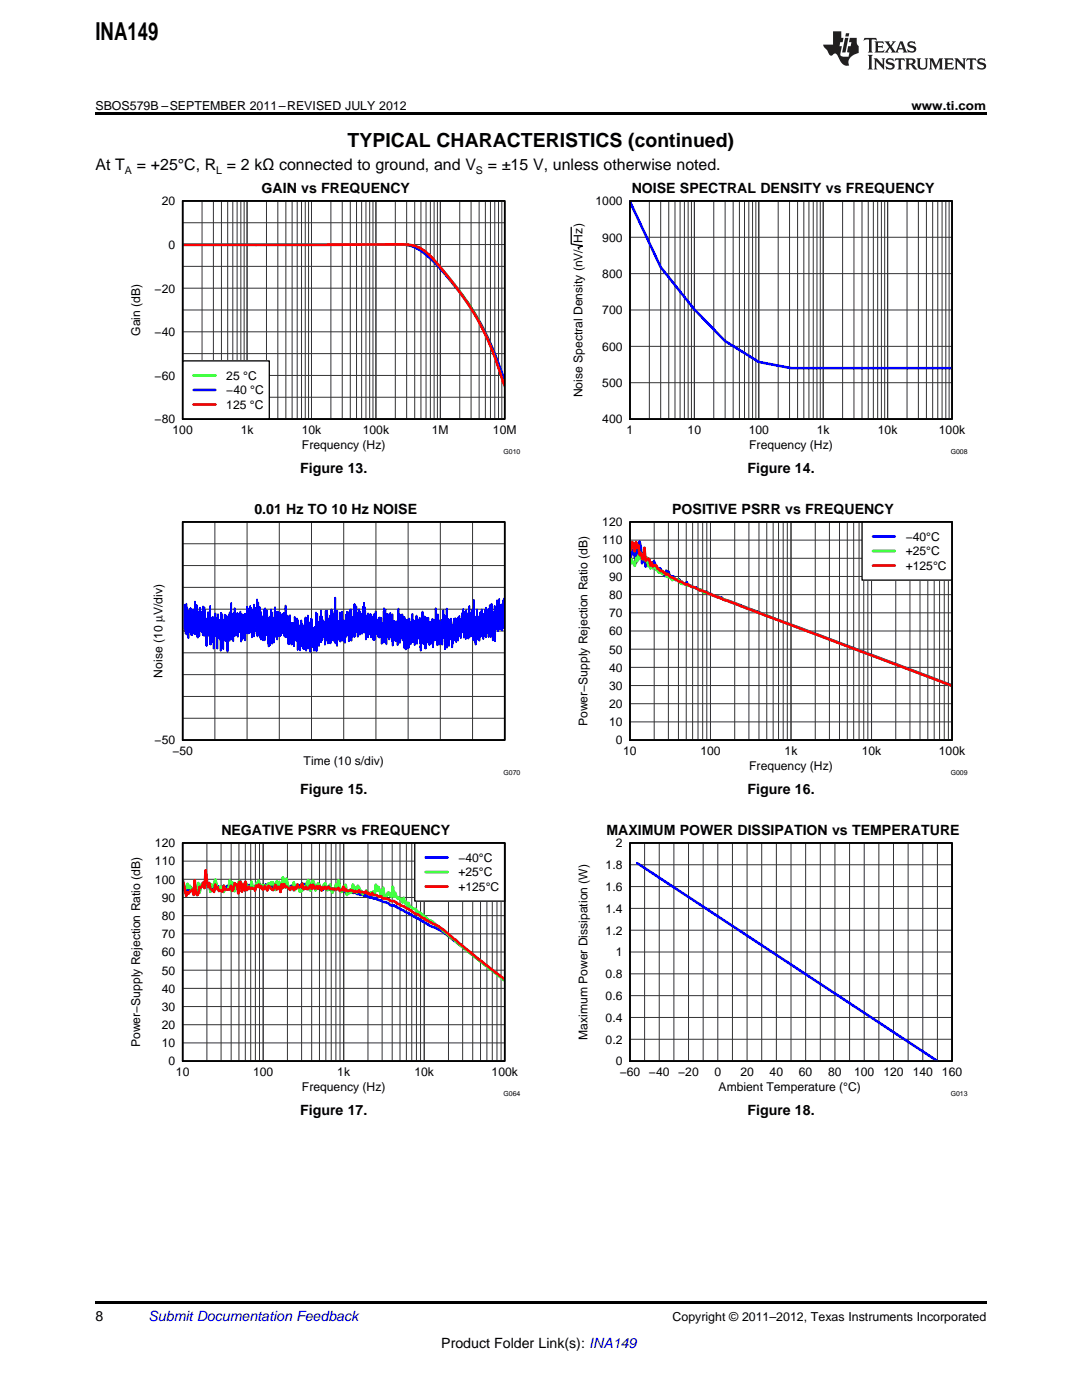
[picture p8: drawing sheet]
<svg xmlns="http://www.w3.org/2000/svg" width="216mm" height="279mm" viewBox="0 0 216 279" stroke-linecap="round" stroke-linejoin="round" font-family="sans-serif">
<path d="M36.4 168.2h64.3v43.6h-64.3z" fill="none" stroke="#000" stroke-width=".26"/>
<g fill="none" stroke="#333" stroke-width=".2">
<path d="M36.4 168.2h64.3v43.6h-64.3zM36.4 179.1h64.3M36.4 175.5h64.3M36.4 171.9h64.3M41.3 168.2v43.6M44.1 168.2v43.6M46.1 168.2v43.6M47.7 168.2v43.6M49 168.2v43.6M50 168.2v43.6M51 168.2v43.6M51.8 168.2v43.6"/>
<path d="M52.5 168.2v43.6M57.4 168.2v43.6M60.2 168.2v43.6M62.2 168.2v43.6M63.7 168.2v43.6M65 168.2v43.6M66.1 168.2v43.6M67 168.2v43.6M67.8 168.2v43.6M68.6 168.2v43.6M73.4 168.2v43.6M76.2 168.2v43.6"/>
<path d="M78.3 168.2v43.6M79.8 168.2v43.6M81.1 168.2v43.6M82.2 168.2v43.6M83.1 168.2v43.6M83.9 168.2v43.6M84.7 168.2v43.6M89.5 168.2v43.6M92.3 168.2v43.6M94.3 168.2v43.6M95.9 168.2v43.6M97.2 168.2v43.6"/>
<path d="M98.2 168.2v43.6M99.2 168.2v43.6M100 168.2v43.6M36.4 197.3h64.3M36.4 193.6h64.3M36.4 190h64.3M36.4 186.4h64.3M36.4 182.7h64.3M36.4 208.1h64.3M36.4 204.5h64.3M36.4 200.9h64.3"/>
</g>
<path d="M36.4 176.4l.5 1.3 .3 .3 .2-.4 .3 .2 .4-.7 .5 .8 .3-1.4 .2 1 .2 .4 .3-.2 .2-.9 .5 .2 .2-.4 .3 .4 .2-1.8 .5 1.8 .3-.8 .4 1.2 .5-.1 .3-.6 .2 .2 .2-.1 .3 .6 .2-.3 .5 .3 .2-.7 .3 .5 .5-.4 .4 .2 .3-.2 .2 .6 .3-.1 .2-.6 .3 .2 .2-.5 .2 .6 .5-1.1 .3 1.5 .2-.8 .2 .2 .3-.3 .2 .1 .3 .5 .2-.5 .2 .4 .3-.4 .2 .6 .3-.2h.2l.3-.6 .2 .5 .5-.4 .5 .6h.2l.5-.6 .2 .7 .3-.7 .7 .6 .2-.2h.3l.2-.6 .2 1 .5-.6 .3 .9 .2-1.2 .3 .4 .2-.4 .2 .4 .5-.2 .5 .7 .2-.5h.3l.2 .7 .5-.9 .2 .2 .3-.2 .2 .4 .5-.7 .2 .9 .3-.8 .5 .9 .7-.6 .2 .8 .3-.8 .5 .6 .2-.4 .2 .4 .3-.3 .2 .2h.3l.2 .4 .5-.6 .7-.1 .3 .5 .2-.1 .5 .4 .2-.5 .3 .3 .4-.1 .3 .3 .2 .1 .5-.3 .5 .6 .5-.1 .2 .2 .2-.3h.3l.2 .3 .5-.1 .3 .3h.4l.3 .2 .2-.2 .7 .4 .3-.3 .2 .4a.83 .83 0 0 0 1 .2l.2 .2h.5l.3 .2 2.1 .7 .5 .5h.7l6.8 3.8a16.4 16.4 0 0 1 5.3 3.3l10.1 7.7" fill="none" stroke="#00f" stroke-width=".52"/>
<path d="M36.4 177l.3 .6 .2-.1 .5-1.1 .3 .8 .2-.4 .5 1h.2l.3-.4 .2 .6 .2-.4 .3-1.4 .2 1.9 .5-1.8 .5 .8 .2-1.3 .3 1 .2-.5 .3 .4 .2 1.3 .2-1.5 .3 .4 .5-1.4 .4 2.1 .5-.7 .3 .9 .2-.9 .2 1.1 .3-.7 .2 .3 .5-.4 .2-1.5 .3 2.1 .2-1.7 .5 1.8 .3-.8 .2-.1 .5-1.2 .2 1.4 .3 .1 .2-.9 .2 .5 .3-.9 .5 1 .2 .1 .2 .4 .3-1.6 .2 1.2 .3 .3 .2-.2 .3-.8 .4-.7 .3 1.4 .2 .1 .3-.6 .2 .3 .2-.2 .3 .4 .5-.8 .2 1 .2-1.2 .3-.1 .2 .2 .3 1.3 .2 .1 .2-1.7 .3 1.2 .2-1.1 .3 1.5 .2-.2 .3-2.2 .4 2 .3-1.8 .2 1.4 .3 .6 .2 .1 .5-.1 .2-1.2 .3 1.5 .2-.9 .2 .5 .3-.1 .2 .9 .5-.3 .5-.9 .2 .4 .5-1.6 .3 2 .2 .1 .2-1.9h.3l.5 1.9 .4-1.4 .3 .2 .2 .5 .5 .4 .2-.9 .3-.2 .2 1.3h.3l.2-.1 .3-1 .2 1.3 .2 .4 .3-.9 .2 .1 .3-1 .2 .8 .2-1.5 .5 2.3 .3-.1 .2-.4 .2 .1 .3-1 .2 2 .3-.9 .2 .6 .2-.8 .3 .6 .2-1.6 .3 1.3 .2-.7 .3 1.1 .2-1.4 .5 1h.2l.3 .7 .2-.5 .2 .1 .3-.4 .2 .7 .3-.2 .2 .3 .2-.4 .3 .6 .2-.8 .3 .6 .2-1.9 .3 1.2 .2-.8 .5 1.6 .2-.1 .3-1.3 .2 1.7 .2-.2 .3 .1 .2-.7 .3 .1 .2 .7 .2 .1 .3-2 .2 2 .3-.8 .2 .8 .2 .3 .3-.2 .2 .4 .3-.1 .2 .7 .3-.9 .2 1.1 .2-.4 .3 1.1 .2-.8a1.59 1.59 0 0 0 1 1.1l.5 .1 .2 .5 1 .5 1.4 1.3 .7 .3 .8 .8 .7 .3 4.1 3.6 8.9 7.1" fill="none" stroke="#0f0" stroke-width=".52"/>
<path d="M36.4 175.5l.8 3.3 .2-.7 .3 .3 .2-.5 .5-.3 .2 1 .3-2.9 .2 2.6 .2 .4 .3-.3 .2-1.4 .3 .2 .4-1.1 .3 1.2 .2-3.6 .5 3.3 .3-.8 .2 1.2 .7 .6 .3-1.5 .2 .8 .2-.3 .3 .8 .2-.1 .5 .2 .2-1.1 .3 .7 .5 .1 .4-.1 .3-.7 .2 1 .3-.4 .2-1.2 .3 .3h.2l.2 1.8 .3-2.3h.2l.3 1.9 .2-1.4 .2 1.2 .3-1.7 .2 1.7 .5-.7 .2 .4 .3-.2 .2 .2 .3-.1 .2 .4 .3-1 .2 .3 .2-.5 .3 .8 .2-.4 .3 .6h.2l.2-.6 .5 .8 .3-.9 .9 .9 .5-1.1 .2 .9 .3-.5h.2l.3 1 .2-1.6 .3 .8 .2-.8 .2 .6a1.03 1.03 0 0 1 1 .6l.2-.6h.3l.2 .7 .3-.6 .2 .3 .2-.9 .3 .6h.2l.5-.8 .2 1.2 .3-.1 .2-.4 .3 .5 .2-.1 .5-.8 .2 .8 .3-.9 .2 .8h.3l.2-.4 .2 .5 .3-.6 .2 .2 .3 .8 .2-.7 .2 .2 .3-.3 .2 .4 .5-.5 .3 .5 .2 .1 .2-.2 .3 .2 .2-.2 .3 .2 .4-.3 .3 .6 .5-.1 .2-.8 .2 .8 .3-.3 .2 .4h.5l.2-.2 .5 .2 .3 .3 .2-.3 .5 .2 .2-.3 .3 .4 .2-.2 .7 .3 .3-.3 .2 .5 .3-.2 .2 .4 .2-.1 .3-.3 .2 .4h.5l.7 .4 .3-.1 .5 .4h.2l1 .2a.86 .86 0 0 0 .9 .3l.7 .6 2.2 1 1.2 .9 .7 .2 1 .8 .3-.1 .9 .7a15.1 15.1 0 0 1 5.1 3.6h.2l4.6 3.9 5.3 4.1" fill="none" stroke="#f00" stroke-width=".52"/>
<path d="M82.8 168.2h17.9v11.6h-17.9z" fill="#fff"/>
<path d="M36.4 104.2h64.3v43.5h-64.3zM125.7 104.2h64.3v43.5h-64.3zM82.8 168.2h17.9v11.6h-17.9zM125.7 168.2h64.3v43.6h-64.3z" fill="none" stroke="#000" stroke-width=".26"/>
<path d="M125.7 111.4l.5-1.6 .2 .1 .5 2.4 .2-3.6 .3 1.3 .2-1.9 .3 1 .2 3.3 .3-1.9 .2 .3 .2 2.3 .3-1.1 .5-.1 .4 1.1 .3-.8 .2-.2a3.5 3.5 0 0 0 1 1.8l.2-.4 .3 .6 .2 .3 .2 .1 .3 .6 .2-1.1 .3 1.1 .2-.9 .3 .9h.2l.2 .5 .3-.5 .2 .5a.77 .77 0 0 0 1 .2l.2 .7 .3-.3 .4 .4 .5-.3 .3 .6 .7 .1a.79 .79 0 0 0 1 .3l.2 .4h.5l.9 .6 .5-.1 .3 .4h.4l1 .5 1.2 .3a3.5 3.5 0 0 0 1.9 .8l.8 .4 4.3 1.5 2.9 1.2 36.1 13.6M84.9 171.1h4.4M127.2 172.3l59.9 39.5" fill="none" stroke="#00f" stroke-width=".52"/>
<path d="M125.7 112.7l.2-1.2 .8 1.4 .2-1.6 .2 .7 .3-1.3 .2 .9 .3-.5h.2l.3 .6 .2-.4 .2 .7 .3-.7 .2 1.7 .3-.2 .2 .6 .2-1 .3 1 .2-.3 1 1.2 .2-.1 .5 .4h.2l.3-.3 .2 .7 .3 .1a1.07 1.07 0 0 1 .9 .7l.3-.4h.2l.3 .4 .2-.2 .5 .3 .2 .5 .5 .1h.2l.3 .2 .2-.1 .3 .3 .2-.1 2.2 .8 .7 .6 .2-.1 .3 .2 .2-.1 .3 .3 .4 .1 .8 .4 47.4 17.9M84.9 174h4.4" fill="none" stroke="#0f0" stroke-width=".52"/>
<path d="M125.7 109.8l.2-.2 .3-1.4 .2 .4 .3 1.4 .2-1.8 .2 1.1 .3-.5 .2 2 .3-.4 .2 1.1 .3 .1 .2-2.3 .2 2.6 .5-.4 .3 .1 .2 1.2 .2-.5 .3 .8 .2-.3 .5 .1a1.28 1.28 0 0 0 1.2 1l.7 .8 .3-.2 .7 .8 .2-.1 1.2 .8 .8 .1 .7 .6 .5-.1 .7 .5 .5 .1 1.2 .6 1.2 .3 .5 .4 .4 .1 1.3 .6 .4 .1 .8 .3 2.4 .8 6.2 2.5 37.1 14M84.9 176.9h4.4" fill="none" stroke="#f00" stroke-width=".52"/>
<path d="M36.4 104.2h64.3v43.5h-64.3zM36.4 168.2h64.3v43.6h-64.3zM125.7 168.2h64.3v43.6h-64.3z" fill="none" stroke="#000" stroke-width=".35"/>
<g fill="none" stroke="#333" stroke-width=".2">
<path d="M36.4 104.2h64.3v43.5h-64.3zM36.4 117.2h64.3M36.4 112.9h64.3M36.4 108.5h64.3M42.9 104.2v43.5M49.3 104.2v43.5M55.7 104.2v43.5M62.2 104.2v43.5M68.6 104.2v43.5M75 104.2v43.5M81.4 104.2v43.5M87.9 104.2v43.5"/>
<path d="M94.3 104.2v43.5M125.7 104.2h64.3v43.5h-64.3zM125.7 118.7h64.3M125.7 115h64.3M125.7 111.4h64.3M125.7 107.8h64.3M130.5 104.2v43.5M133.4 104.2v43.5M135.4 104.2v43.5M136.9 104.2v43.5M138.2 104.2v43.5M139.3 104.2v43.5"/>
<path d="M140.2 104.2v43.5M141 104.2v43.5M141.8 104.2v43.5M146.6 104.2v43.5M149.4 104.2v43.5M151.4 104.2v43.5M153 104.2v43.5M154.3 104.2v43.5M155.3 104.2v43.5M156.3 104.2v43.5M157.1 104.2v43.5M157.8 104.2v43.5"/>
<path d="M162.7 104.2v43.5M165.5 104.2v43.5M167.5 104.2v43.5M169.1 104.2v43.5M170.3 104.2v43.5M171.4 104.2v43.5M172.3 104.2v43.5M173.2 104.2v43.5M173.9 104.2v43.5M178.7 104.2v43.5M181.6 104.2v43.5M183.6 104.2v43.5"/>
<path d="M185.1 104.2v43.5M186.4 104.2v43.5M187.5 104.2v43.5M188.4 104.2v43.5M189.2 104.2v43.5M36.4 139h64.3M36.4 134.6h64.3M36.4 130.3h64.3M36.4 125.9h64.3M36.4 121.6h64.3M125.7 125.9h64.3M125.7 136.8h64.3"/>
<path d="M125.7 133.2h64.3M125.7 129.6h64.3M125.7 122.3h64.3M36.4 143.3h64.3M125.7 144.1h64.3M125.7 140.4h64.3M125.7 168.2h64.3v43.6h-64.3zM125.7 176.9h64.3M125.7 172.6h64.3M128.6 168.2v43.6M131.5 168.2v43.6M134.5 168.2v43.6"/>
<path d="M137.4 168.2v43.6M140.3 168.2v43.6M143.2 168.2v43.6M146.2 168.2v43.6M149.1 168.2v43.6M152 168.2v43.6M154.9 168.2v43.6M157.8 168.2v43.6M160.8 168.2v43.6M163.7 168.2v43.6M166.6 168.2v43.6M169.5 168.2v43.6"/>
<path d="M172.4 168.2v43.6M175.4 168.2v43.6M178.3 168.2v43.6M181.2 168.2v43.6M184.1 168.2v43.6M187.1 168.2v43.6M125.7 198.7h64.3M125.7 194.3h64.3M125.7 190h64.3M125.7 185.6h64.3M125.7 181.3h64.3M125.7 207.4h64.3"/>
<path d="M125.7 203.1h64.3"/>
</g>
<path d="M100.7 123.8v-1.5l-.1 2.8v-5.7l-.1 6-.1-5.6v5l-.1-3.2-.1 4.3-.1-5.3-.1 3.5v-3.4l-.1 4.8-.2-3.5v2l-.1-4.5v6l-.1-4.5-.1 4.3v-5.2v5.9l-.2-6.2-.1 5.7v-2.9v2.1l-.1-1.7-.1 2v-1.6v2.1l-.1-2.5v5l-.1-7.1v5.9l-.1-4.7-.1 5.6-.1-5.6-.1 5.7v-5v1.1l-.1-1.4v4.4l-.1-6.4v4.8l-.1-3.9-.1 5.8-.2-6.5-.1 6.1v-2l-.1 2.3v-5.6l-.1 4.7-.1-2.8-.1 2.7-.1-2.3v2.3l-.1-4.8-.1 5.9-.1-5.5v4.6v-4.3l-.1 4-.1-3.5-.1 4.4v-2.5l-.1 3.1-.1-4-.1 2.6-.1-4.5v3.3v-2.9l-.1 4.1v-1.7l-.1 2.7-.1-4.9v4.6l-.1-3.5v4.6l-.2-3.9-.1 3.6v-4.5v2.5l-.1-2.5v2.2l-.1-1.1v.5v-3.1v5.8l-.1-3.5-.2 4.8-.1-4.3-.1 3.7v-5.1v4.5l-.1-3.3v2.2l-.1-6.7-.1 8-.1-6.1-.1 5.4-.1-3-.1 2.8-.1-4.4v3.2l-.1-2.7v1.2l-.1-.7v3.8v-6.3l-.2 6.6-.1-5v4.4l-.1-4.5-.1 4.5-.2-5.1v5.7l-.1-5.4-.1 3.4-.1-3.4-.1 5.2-.2-5.8v3.7l-.1-2v2.5l-.1-3.4-.1 4v-2.8l-.1 2.1v-.7l-.1 2.5v-2.9v2.6l-.1-3.4-.1 1.8v-2.6l-.1 3.8-.1-2.8v1.9l-.1-2.6v4.7l-.1-4.2v2.1l-.1-1.8v3.4l-.1-2.7v2.7l-.1-2.3v3.1v-4.4l-.1 .2v-.5v1v-1.1l-.1 4.2v-3.5l-.1 3.6-.1-4.3-.2 4.8v-3.4v3.7l-.1-3-.1 3.7v-3.2v3.1l-.2-5.7-.2 4.2-.1-3.3v2v-1.9l-.1 4.5-.1-5.4-.1 5.3-.1-4.4-.1 4.9-.1-7.9v5.9l-.1-2.5v2.4v-3.3l-.2 5v-5.2v5.8l-.1-6.7-.1 4.1-.1-5.1-.1 4.6v-1.6l-.1 3.9-.1-5-.1 4.7-.1-1.7-.1 1.8v-3.1v1.9l-.1-2.5-.1 2.6v-3.6l-.1 4.9-.1-2.6v2.4l-.1-4.1v3.8l-.1-5.6-.1 6.2v-4.4l-.1 3.5-.2-6.5-.1 6.3v-3.8l-.2 2.9-.1-3.1v4.6l-.1-3.9v4.8l-.1-5.7v3.8l-.1-3.8v4.4l-.1-2.4-.1 3v-4.4l-.1 2.9-.1-2.3v2.9v-3.5l-.1 4.6-.1-4.6v4.6l-.1-5.4-.1 4.4-.1-3.6-.1 4.1-.1-4.9-.1 5.1-.1-4.9v6l-.2-6.5-.1 5.6v-5.5l-.1 4.8-.1-1.3v.9l-.1-5.4-.2 6.4-.1-4.4-.1 5.8v-5.9l-.1 4.3v-5l-.2 4.1-.1-2.6v1.4l-.2-2.6v4l-.1-3.3v4.2l-.1-5.7v3.5l-.1-.8v1v-2.5l-.2 4.5v-3.8l-.1 4.1v-4.8l-.1 4.2-.1-4.4-.2 4.4v-5.7l-.1 5.7-.2-4.1v4.5l-.1-3.9v2.8v-1.4l-.2 1.6v-4.3l-.1 5.9-.1-5.8-.1 5.9-.1-5.7-.1 4.5v-3.5l-.1 4.2-.1-5.1v3.3v-2.6l-.1 5.1v-5.1v4.8l-.2-6.2-.1 6.2v-5.9l-.1 4.1v-4.1v3.7l-.1-2.1-.1 2.8-.1-5.2v4.8l-.1-4.6-.2 4.5-.1-4.6v5.6v-4.8l-.1 1.2v-1.5l-.1 3.2v-3.6l-.1 5.1v-6.5l-.2 7.4v-4.9l-.1 3.4v.2v-2.2l-.1 2.7-.1-3.5v1.5v-1.6l-.1 2.7v-1.7l-.2 2.3v-3.8l-.1 3.8-.1-3.6v4.1v-4.1l-.1 4.7-.1-6.2-.1 5.3v-4.5v4.2v-2.6l-.1 2.2v-2.5v2.4l-.2-3.5v2.1v-3.4v4.8l-.1-3.6-.1 4.1-.1-3.2v2.6v-.8v1l-.1-2.8-.1 2.7-.1-4.6v4.6l-.1-4.6-.1 6.1v-5v-.2l-.1 2.1-.1-3.9-.1 4.5-.1-3v.2v4.5l-.1-6.4v6.8v-6.2l-.1 4.5v.5l-.1-1.9v2.3l-.1-3v2.9l-.1-2.9v4.1l-.1-5.2-.1 3.4v-1v1.3l-.1-2.2v2.2l-.1-3.8-.1 4.1-.1-4-.1 3.8-.1-3.3v3.1l-.1-2.7-.1 1.7v-2.1l-.1 2.2-.1-3v3.6l-.1-4.5v5.5l-.1-4.1-.1 4.2-.1-5.1-.1 5.1v-4.3l-.1 3.1-.1-3-.1 3.7-.1-4.3v4.3l-.1-3.9v3.3l-.1-4.1-.1 3.7-.1-3.5-.1 4-.2-4.3v4.8l-.1-4.4v4v-3.4l-.1 3.3-.1-3.5-.1 4.4-.2-6.4v5l-.1-1.9v1.4l-.1-5.4v5.9l-.2-5.1v4.2l-.1-1.2v1.2v-1.4l-.1 2.6-.1-3.9v2.7v-2.6l-.2 2.1v-2.7l-.1 4.6-.2-5.2v2.9v-.5l-.2 3.2-.2-4.9-.1 3v-4.2l-.1 4.9-.1-4.6v5.5l-.1-6.2v6.5l-.1-6.5v6.4v-4.9l-.1 3.6v-3.3l-.1 3.1-.1-1.9v3.5l-.1-3.9v3.6v-3.1l-.1 2.8v-2.3l-.1 3.7v-6.3l-.1 5.5-.1-5.5-.1 3.2v-2.7l-.1 3.4-.1-2.2v4.7l-.1-5.9-.1 3.7-.1-3.6v3.7l-.1-3.8v4.8l-.1-4.2-.2 4.6v-3.2l-.1 4.2-.1-4.5-.1 2.3v-2.1v1.3l-.1-.6v3.3v-3.7l-.1 3.4v-4v4l-.1-5.6-.2 4.4-.1-3.9-.1 5.5-.1-5.9-.2 5.5-.2-3.7v.9l-.1-.9v2.9v-5v7l-.2-6.4-.2 5.9v-9.1v6.5l-.1-1.8v2.1l-.1-2v.5v-.2v2.4l-.1-3.9-.1 5v-4.8v3.1l-.1-3.5v4.5l-.1-5.1-.1 5.2-.1-5.7v5.4l-.1-4.2v.2v5.4l-.1-5.5-.1 4.5v-1.9l-.1 2.1v-3.8v4.5l-.1-4-.2 4.1-.1-5.9v5.4l-.1-6v3.6v-1.2l-.1 1.8-.1-4.2-.2 6.8v-3.7l-.1 .5v-.7v1.6v-2.2l-.1 2.7v-2.7l-.1 3-.1-3.5-.1 4v-2l-.1 1.7v-4.4l-.1 5.2v-6.4l-.1 6.3-.1-5.2v3.1v.4v-1.1l-.1 1.9v-3.2l-.1 4.9-.1-4.7v2.2l-.1-2.3-.1 4.6-.1-6.2-.2 7.5v-7.8l-.1 5.2v-2.4l-.1 3.4v-2l-.1 2.8v-4l-.1 4.7-.1-4.4-.1 3.5-.1-3.4v3.5l-.1-5.5-.2 4v-4.2l-.1 4.7v-4l-.1 6v-6l-.1 4.7-.2-3.8v2.4l-.1-1.9v4l-.1-6.7v4.4v-3.4l-.1 3-.1-2.5v4.6l-.1-3.9v4.9l-.1-6.7-.2 6.3v-4.9l-.1 4.1v-.8v1.4l-.1-3.2v3.4l-.1-4.5v3.1l-.1-2.7-.1 2.9v-3.8l-.1 4-.1-4.7-.1 5.2v-3.4l-.1 4.2-.1-5-.1 3.4-.2-4.4-.1 5.9-.1-6.3-.1 4.5-.1-4.5-.1 4v-3l-.1 3.1-.1-4.4-.1 5.8-.1-4.2-.1 3.6v-3.9l-.1 4.1-.1-4.2-.1 4.4-.1-4.4-.1 3.6v-3.5l-.1 2.7-.1-4.3v5.7l-.1-4.6-.2 4.7-.1-5.8v3.4l-.2-3.3-.1 4.3v-.9v.6l-.1-6.1-.1 6.3v-4.3l-.1 4.2-.2-4.7v2.8v.2v-1.9l-.2 2.8v-3.7l-.1 3.8-.1-3.5-.1 4-.1-2.8-.1 2.6v-3v2.9l-.1-4.3v4.8v-3.4l-.1 2-.1-1.6v2.7l-.1-4v4.2l-.1-4.8-.1 5.5-.2-5.5-.1 5-.1-5.9-.2 7-.1-4.4-.1 1.7v-2.3l-.2 5.3v-6.3l-.2 3.6v-4.2l-.1 2.9-.1-1.5v5.8l-.1-5.4-.1 3.7-.1-2.4v4.3v-5.6l-.1 5-.1-4.4v1.8l-.1-3v3.6l-.1-4.6-.1 5-.1-3.8-.1 3.4v-5l-.1 6.4v-6.3l-.1 5.8-.1-4.3-.1 2.5v-2.3v4.6l-.1-4.2-.1 4v-4.5l-.1 3.1v-3.4l-.1 4.8-.1-5.5-.1 5.3-.1-6.3-.1 4-.1-2.6v3.3l-.1-5.6-.1 6.8-.1-7.4-.1 6.9-.1-5.2-.2 3.5v-2.8v2.9l-.2-3.3v3.9v-4.8v6.3l-.1-5.7v3.9l-.1-3.5-.1 3.8-.1-3.6v5.3l-.1-5.5-.1 4.1-.1-4.5v4.5l-.1-4.9-.1 5.4-.1-4.8-.1 4.9v-4.7l-.2 4.7-.1-5.3v5.3l-.1-4-.1 3.9-.1-3.8-.1 5.3-.1-5.3v4.4l-.1-4.1v4.2v-4.3l-.2 2.1v-1.4v4.1l-.1-4.9-.1 5.1v-4.1l-.1 2.4-.1-2.6v4.7l-.1-6-.1 3.7v-3.4l-.1 3.7v-2.9l-.1 2.9-.1-3.5v3.5l-.1-2.7v3.7l-.1-4.8-.1 3.5-.2-3.1-.1 4.1-.1-3.4v2.9l-.1-4.9v5.5l-.1-4.5-.2 5.6-.1-4.6v4.3l-.1-5.2-.1 3v-2.1v1.8l-.1-4.9-.1 6.7-.2-4.8v5.7l-.1-5.2-.1 4.5v-4.1l-.2 7v-6.2l-.1 3.6-.1-4.7-.1 2.8-.1-2.2v4.6l-.2-5.3v4.6l-.1-3.7v2.6l-.1-2.5-.1 5.8v-5.5l-.1 3.4-.1-3.8-.1 3.6v-4.8v5.5l-.1-5.6-.1 7.6v-6.1v3.4l-.1-3.5v3.9l-.1-2.7-.1 2.5-.1-3.3v3l-.1-4.5-.1 6.9-.1-5.4v2.4l-.1-2.9-.1 2.6v-1.9l-.1 2.4v-4.3l-.1 4v-3v3.6l-.1-3.5-.1 4.5v-4.4l-.1 5.9-.1-6.4v4.3l-.1-4.2-.1 4.9-.2-4.8v2.2v-1.6l-.1 4.8v-4.5l-.1 4.3v-7.6v5.6l-.1-1.2v1.3v-3.1l-.1 2.2-.1-1.9v2.5v-.3v.1l-.1-4v4.8v-3.7l-.2 4.6v-4.3l-.1 5.4v-4.5l-.1 4.3v-5.3v4.8l-.1-4.7v3.3l-.1-2.9v2v-.6l-.1-3.5v3.2v-3.8l-.1 5.7v-3.7l-.1 3.6-.1-5.8v5.8l-.2-4.3-.1 3-.1-3.2v3.3l-.1-3.6v3.8l-.1-4.5-.1 5.6-.1-4.8-.1 3.3v-2.9l-.1 3v-1.4v3.2l-.1-5.6-.1 5.3-.1-6.3v5.4l-.1-2.7-.1 2.4v-3.3v4.1l-.1-6.5-.2 6.4-.1-4.9v3.3l-.1-1.5-.1 1.4v-1.6v2.3l-.1-2.5v3.8l-.1-3.9v3.9l-.2-5.4v4.7l-.2-4.1v4.1l-.1-3.3-.1 4.6v-5.4l-.1 2.6v-2.8l-.1 5-.1-5.6-.1 4.3v-5l-.2 6-.1-3.7-.1 2.1-.1-4.2v4.3l-.1-3.9-.1 4.2v-2.5v2.2l-.1-.6" fill="none" stroke="#00f" stroke-width=".35"/>
<path d="M172 104.2h18v11.6h-18z" fill="#fff"/>
<path d="M36.4 40.1h64.3v43.5h-64.3zM172 104.2h18v11.6h-18z" fill="none" stroke="#000" stroke-width=".26"/>
<path d="M36.4 48.8h43a7.9 7.9 0 0 1 6.4 2.7l2.1 2.2 2.7 3.2 2.3 3.1 2 2.9 2.9 5.5 3 7.7M174.2 107.1h4.3" fill="none" stroke="#00f" stroke-width=".52"/>
<path d="M36.4 48.8h43.8a7.8 7.8 0 0 1 6.4 3.1l5 6.1 1.9 2.7 1.8 2.7 2.7 5.4 2.8 7.5M174.2 110h4.3" fill="none" stroke="#0f0" stroke-width=".52"/>
<path d="M36.4 48.8h44a7.3 7.3 0 0 1 6.2 3l3.1 3.8 2.9 3.8 2.1 3.3 1.7 3.2a79.5 79.5 0 0 1 4.4 11.3M174.2 112.9h4.3" fill="none" stroke="#f00" stroke-width=".52"/>
<path d="M125.7 104.2h64.3v43.5h-64.3z" fill="none" stroke="#000" stroke-width=".35"/>
<g fill="none" stroke="#333" stroke-width=".2">
<path d="M36.4 40.1h64.3v43.5h-64.3zM36.4 57.5h64.3M36.4 53.2h64.3M36.4 48.8h64.3M36.4 44.5h64.3M40.3 40.1v43.5M42.6 40.1v43.5M44.2 40.1v43.5M45.4 40.1v43.5M46.5 40.1v43.5M47.3 40.1v43.5M48.1 40.1v43.5"/>
<path d="M48.7 40.1v43.5M49.3 40.1v43.5M53.2 40.1v43.5M55.4 40.1v43.5M57 40.1v43.5M58.3 40.1v43.5M59.3 40.1v43.5M60.2 40.1v43.5M60.9 40.1v43.5M61.6 40.1v43.5M62.2 40.1v43.5M66 40.1v43.5"/>
<path d="M68.3 40.1v43.5M69.9 40.1v43.5M71.1 40.1v43.5M72.2 40.1v43.5M73 40.1v43.5M73.8 40.1v43.5M74.4 40.1v43.5M75 40.1v43.5M78.9 40.1v43.5M81.1 40.1v43.5M82.7 40.1v43.5M84 40.1v43.5"/>
<path d="M85 40.1v43.5M85.9 40.1v43.5M86.6 40.1v43.5M87.3 40.1v43.5M87.9 40.1v43.5M91.7 40.1v43.5M94 40.1v43.5M95.6 40.1v43.5M96.9 40.1v43.5M97.9 40.1v43.5M98.7 40.1v43.5M99.5 40.1v43.5"/>
<path d="M100.1 40.1v43.5M36.4 79.3h64.3M36.4 74.9h64.3M36.4 70.6h64.3M36.4 66.2h64.3M36.4 61.9h64.3"/>
</g>
<path d="M36.4 72h17.3v11.6h-17.3z" fill="#fff"/>
<path d="M114 45.4v3.3l2.2 .4-.8 .3 .1 .3M125.7 40.1h64.3v43.5h-64.3zM36.4 72h17.3v11.6h-17.3z" fill="none" stroke="#000" stroke-width=".26"/>
<path d="M38.6 74.9h4.4" fill="none" stroke="#0f0" stroke-width=".52"/>
<path d="M125.7 40.2l6.1 13.1 6.8 8.5 6.1 6.3 6.7 4.1 6.5 1.3h32.1M38.6 77.8h4.4" fill="none" stroke="#00f" stroke-width=".52"/>
<path d="M38.6 80.7h4.4" fill="none" stroke="#f00" stroke-width=".52"/>
<path d="M36.4 40.1h64.3v43.5h-64.3zM125.7 40.1h64.3v43.5h-64.3z" fill="none" stroke="#000" stroke-width=".35"/>
<g fill="none" stroke="#333" stroke-width=".2">
<path d="M125.7 40.1h64.3v43.5h-64.3zM125.7 54.6h64.3M125.7 47.4h64.3M129.6 40.1v43.5M131.8 40.1v43.5M133.4 40.1v43.5M134.7 40.1v43.5M135.7 40.1v43.5M136.6 40.1v43.5M137.3 40.1v43.5M138 40.1v43.5M138.6 40.1v43.5"/>
<path d="M142.4 40.1v43.5M144.7 40.1v43.5M146.3 40.1v43.5M147.5 40.1v43.5M148.6 40.1v43.5M149.4 40.1v43.5M150.2 40.1v43.5M150.8 40.1v43.5M151.4 40.1v43.5M155.3 40.1v43.5M157.5 40.1v43.5M159.1 40.1v43.5"/>
<path d="M160.4 40.1v43.5M161.4 40.1v43.5M162.3 40.1v43.5M163 40.1v43.5M163.7 40.1v43.5M164.3 40.1v43.5M168.1 40.1v43.5M170.4 40.1v43.5M172 40.1v43.5M173.2 40.1v43.5M174.3 40.1v43.5M175.1 40.1v43.5"/>
<path d="M175.9 40.1v43.5M176.5 40.1v43.5M177.1 40.1v43.5M181 40.1v43.5M183.3 40.1v43.5M184.9 40.1v43.5M186.1 40.1v43.5M187.1 40.1v43.5M188 40.1v43.5M188.7 40.1v43.5M189.4 40.1v43.5M125.7 76.4h64.3"/>
<path d="M125.7 69.1h64.3M125.7 61.9h64.3"/>
</g>
<g fill="#231f20">
<path d="M172.5 7.6l-.1 .5 .4-.2h.6v.1v2.1l-.2 .4h.9l-.2-.4v-2.1l.1-.1h.5l.5 .2-.2-.5zM174.5 8.3l.2 .3v1.5l-.2 .4h1.8l.2-.6a1.04 1.04 0 0 1-1.3 .2v-.7h.6l.3 .2v-.6l-.3 .2h-.6v-.6l.8-.1 .4 .3-.2-.5zM176.5 8.3l.9 1.1-.9 1.1h.8l-.2-.2 .4-.7 .5 .7-.2 .2h1.5l-.2-.2 .2-.4h.9l.1 .4-.2 .2h1l-.3-.3-.7-1.9h-.5l-.9 2-.8-1 .9-1h-.8l.1 .3-.4 .5-.3-.6 .1-.2zM179.7 8.6l.4 1h-.7zM181.3 8.4a.63 .63 0 0 0-.2 .7 .63 .63 0 0 0 .6 .4l.6 .2 .1 .2a.75 .75 0 0 1-.7 .4 .75 .75 0 0 1-.6-.5l.1 .7 .1-.1a1.11 1.11 0 0 0 1.5-.6 1.13 1.13 0 0 0-1.2-.8l-.1-.4a1.04 1.04 0 0 1 1.2 .2l-.2-.5-.2 .1-.4-.2zM173.2 10.9l.2 .4v2.2l-.2 .4h1l-.3-.4v-2.2l.3-.4zM174.3 11.6l.3 .4v1.5l-.3 .4h.8l-.2-.4v-1.3l1.5 1.7v-1.9l.2-.4h-.7l.2 .4v.9l-1.1-1.3zM177 11.8a.62 .62 0 0 0-.2 .7 .62 .62 0 0 0 .6 .4l.6 .1 .1 .3a.76 .76 0 0 1-.7 .3 .76 .76 0 0 1-.7-.4l.2 .7 .1-.1a1.11 1.11 0 0 0 1.5-.6 1.13 1.13 0 0 0-1.2-.8l-.1-.4a1.04 1.04 0 0 1 1.2 .2l-.2-.6-.2 .1-.5-.1zM178.7 11.6l-.2 .6a.61 .61 0 0 1 .8-.3v1.6l-.2 .4h.9l-.2-.4v-1.6a.63 .63 0 0 1 .7 .3l-.1-.6zM180.6 11.6l.3 .4v1.5l-.3 .4h1l-.2-.2-.1-.8 .6 .2a.76 .76 0 0 0 1.2 .7l-1-1a.58 .58 0 0 0 .6-.5 .58 .58 0 0 0-.5-.6zM181.4 11.9h.1a.45 .45 0 0 1 .5 .1 .45 .45 0 0 1 .1 .5l-.8 .2zM182.9 11.6l.2 .2a2.17 2.17 0 0 0 .3 1.9 .99 .99 0 0 0 1.6-.6v-1.1l.2-.4h-.7l.2 .2a1.92 1.92 0 0 1-.2 1.8 .6 .6 0 0 1-.9-.5v-1.1l.2-.4zM185.4 11.6l.2 .4v1.5l-.2 .4h.7l-.2-.4v-1.4l.8 1.8 .8-1.8v1.4l-.2 .4h.9l-.2-.4v-1.5l.2-.4h-.8l-.6 1.5-.6-1.5zM188.4 11.6l.2 .4v1.5l-.2 .4h1.8l.1-.6a1.04 1.04 0 0 1-1.2 .1v-.6h.5l.4 .2v-.6l-.4 .2h-.5v-.7h.8l.3 .3-.1-.6zM190.5 11.6l.2 .4v1.5l-.2 .4h.7l-.2-.4v-1.3l1.5 1.7v-1.9l.2-.4h-.7l.2 .4v.9l-1.1-1.3zM192.9 11.6l-.1 .6a.61 .61 0 0 1 .7-.3l.1 1.6-.3 .4h1l-.3-.4 .1-1.6a.63 .63 0 0 1 .7 .3l-.1-.6zM195.2 11.8a.62 .62 0 0 0-.2 .7 .62 .62 0 0 0 .6 .4l.6 .1 .1 .3a.76 .76 0 0 1-.7 .3 .76 .76 0 0 1-.6-.4l.1 .7 .1-.1a1.11 1.11 0 0 0 1.6-.6 1.13 1.13 0 0 0-1.3-.8l-.1-.4a1.04 1.04 0 0 1 1.2 .2l-.1-.6-.2 .1-.5-.1z"/>
<path d="M166.2 6.3v2.6h-1.9v.4l.8 .9a.91 .91 0 0 0 1 .8 .56 .56 0 0 1 .5-.3 .56 .56 0 0 1 .5 .3l.4 .8a1.53 1.53 0 0 0 1.9 1.2 1.54 1.54 0 0 1 1-2.1l.9-.3v-1.4a1.52 1.52 0 0 1-.4-1.6h-1.3l-.2 .8h.5l-.2 .8h-.5l-.1 1v.2l.4 .1-.2 .8a1.93 1.93 0 0 1-1.6-.3l.3-1.8h-.5l.2-.8h.4l.2-.8h-.4v-1.3zM168.6 7.6l-.6 2.9h.7l.6-2.9zM168.8 6.6l-.1 .7h.6l.2-.7z"/>
</g>
<path d="M19 259.7h177.8v.5h-177.8z" fill="#000"/>
<g fill="#fff">
<path d="M156.1 224.3h.4v.7h-.4z"/>
<path d="M66.9 224.3h.3v.7h-.3z"/>
<path d="M156.1 160.2h.4v.7h-.4z"/>
<path d="M66.9 160.2h.3v.7h-.3z"/>
<path d="M156.1 96.2h.4v.7h-.4z"/>
<path d="M66.9 96.2h.3v.7h-.3z"/>
</g>
<path d="M19 22.5h177.8v.5h-177.8z" fill="#000"/>
<text font-size="4.9" x="19" y="7.9">INA149</text>
<text font-size="3.9" x="69.4" y="29.3">TYPICAL CHARACTERISTICS (continued)</text>
<g font-size="3.2">
<text x="19" y="34">At T</text>
<text x="27.3" y="34">= +25°C, R = 2 kΩ connected to ground, and V</text>
<text x="97.3" y="34">= ±15 V, unless otherwise noted.</text>
</g>
<g font-size="2.8">
<text x="52.2" y="38.5">GAIN vs FREQUENCY</text>
<text x="126" y="38.5">NOISE SPECTRAL DENSITY vs FREQUENCY</text>
<text x="59.9" y="94.4">Figure 13.</text>
<text x="149.2" y="94.4">Figure 14.</text>
<text x="50.8" y="102.5">0.01 Hz TO 10 Hz NOISE</text>
<text x="134.1" y="102.5">POSITIVE PSRR vs FREQUENCY</text>
<text x="59.9" y="158.5">Figure 15.</text>
<text x="149.2" y="158.5">Figure 16.</text>
<text x="44.2" y="166.6">NEGATIVE PSRR vs FREQUENCY</text>
<text x="121" y="166.6">MAXIMUM POWER DISSIPATION vs TEMPERATURE</text>
<text x="59.9" y="222.5">Figure 17.</text>
<text x="149.2" y="222.5">Figure 18.</text>
<text x="19" y="263.6">8</text>
<text x="88.1" y="269">Product Folder Link(s): INA149</text>
</g>
<text font-size="2.8" fill="#0000c8" x="29.6" y="263.6">Submit Documentation Feedback</text>
<g font-size="2.5">
<text x="19" y="21.9">SBOS579B –SEPTEMBER 2011–REVISED JULY 2012</text>
<text x="181.9" y="21.9">www.ti.com</text>
<text x="134.2" y="263.6">Copyright © 2011–2012, Texas Instruments Incorporated</text>
</g>
<g font-size="2.4">
<text x="32.3" y="41">20</text>
<text x="118.8" y="41">1000</text>
<text x="33.6" y="49.7">0</text>
<text x="120.2" y="48.2">900</text>
<text x="30.9" y="58.4">−20</text>
<text x="120.2" y="55.5">800</text>
<text x="120.2" y="62.7">700</text>
<text x="28" y="67" transform="rotate(-90 28 67)">Gain (dB)</text>
<text x="30.9" y="67.1">−40</text>
<text x="120.2" y="70">600</text>
<text x="30.9" y="75.8">−60</text>
<text x="45.2" y="75.8">25 °C</text>
<text x="120.2" y="77.2">500</text>
<text x="45.2" y="78.7">−40 °C</text>
<text x="45.2" y="81.6">125 °C</text>
<text x="116.2" y="79.3" transform="rotate(-90 116.2 79.3)">Noise Spectral Density (nV/ Hz)</text>
<text x="30.9" y="84.5">−80</text>
<text x="34.4" y="86.6">100</text>
<text x="48" y="86.6">1k</text>
<text x="60.2" y="86.6">10k</text>
<text x="60.2" y="89.6">Frequency (Hz)</text>
<text x="72.4" y="86.6">100k</text>
<text x="86.2" y="86.6">1M</text>
<text x="98.4" y="86.6">10M</text>
<text x="120.2" y="84.5">400</text>
<text x="125" y="86.6">1</text>
<text x="137.2" y="86.6">10</text>
<text x="149.4" y="86.6">100</text>
<text x="149.5" y="89.6">Frequency (Hz)</text>
<text x="163" y="86.6">1k</text>
<text x="175.2" y="86.6">10k</text>
<text x="187.3" y="86.6">100k</text>
<text x="120.2" y="105">120</text>
<text x="180.7" y="107.9">−40°C</text>
<text x="120.2" y="112.3">100</text>
<text x="120.2" y="108.7">110</text>
<text x="180.7" y="110.8">+25°C</text>
<text x="180.7" y="113.7">+125°C</text>
<text x="121.5" y="119.5">80</text>
<text x="121.5" y="115.9">90</text>
<text x="121.5" y="123.2">70</text>
<text x="121.5" y="130.4">50</text>
<text x="121.5" y="126.8">60</text>
<text x="32.4" y="135.2" transform="rotate(-90 32.4 135.2)">Noise (10 µV/div)</text>
<text x="121.5" y="137.7">30</text>
<text x="121.5" y="134.1">40</text>
<text x="121.5" y="141.3">20</text>
<text x="30.9" y="148.6">−50</text>
<text x="117.2" y="144.9" transform="rotate(-90 117.2 144.9)">Power−Supply Rejection Ratio (dB)</text>
<text x="121.5" y="144.9">10</text>
<text x="122.9" y="148.6">0</text>
<text x="34.4" y="150.7">−50</text>
<text x="60.6" y="152.7">Time (10 s/div)</text>
<text x="124.4" y="150.7">10</text>
<text x="139.8" y="150.7">100</text>
<text x="149.5" y="153.7">Frequency (Hz)</text>
<text x="156.6" y="150.7">1k</text>
<text x="172" y="150.7">10k</text>
<text x="187.3" y="150.7">100k</text>
<text x="30.9" y="172.7">110</text>
<text x="30.9" y="169.1">120</text>
<text x="91.5" y="172">−40°C</text>
<text x="120.8" y="173.4">1.8</text>
<text x="122.9" y="169.1">2</text>
<text x="30.9" y="176.4">100</text>
<text x="32.3" y="180">90</text>
<text x="91.5" y="174.9">+25°C</text>
<text x="91.5" y="177.8">+125°C</text>
<text x="120.8" y="177.8">1.6</text>
<text x="32.3" y="183.6">80</text>
<text x="120.8" y="182.2">1.4</text>
<text x="32.3" y="190.9">60</text>
<text x="32.3" y="187.2">70</text>
<text x="120.8" y="186.5">1.2</text>
<text x="122.9" y="190.9">1</text>
<text x="32.3" y="194.5">50</text>
<text x="120.8" y="195.2">0.8</text>
<text x="32.3" y="201.7">30</text>
<text x="32.3" y="198.1">40</text>
<text x="120.8" y="203.9">0.4</text>
<text x="120.8" y="199.6">0.6</text>
<text x="28" y="209" transform="rotate(-90 28 209)">Power−Supply Rejection Ratio (dB)</text>
<text x="32.3" y="209">10</text>
<text x="32.3" y="205.4">20</text>
<text x="117.2" y="207.5" transform="rotate(-90 117.2 207.5)">Maximum Power Dissipation (W)</text>
<text x="120.8" y="208.3">0.2</text>
<text x="33.6" y="212.6">0</text>
<text x="35.1" y="214.7">10</text>
<text x="50.5" y="214.7">100</text>
<text x="67.3" y="214.7">1k</text>
<text x="82.7" y="214.7">10k</text>
<text x="98.1" y="214.7">100k</text>
<text x="122.9" y="212.6">0</text>
<text x="123.7" y="214.7">−60</text>
<text x="129.5" y="214.7">−40</text>
<text x="135.3" y="214.7">−20</text>
<text x="142.6" y="214.7">0</text>
<text x="147.7" y="214.7">20</text>
<text x="153.6" y="214.7">40</text>
<text x="159.4" y="214.7">60</text>
<text x="165.3" y="214.7">80</text>
<text x="170.4" y="214.7">100</text>
<text x="176.3" y="214.7">120</text>
<text x="182.1" y="214.7">140</text>
<text x="188" y="214.7">160</text>
<text x="60.2" y="217.7">Frequency (Hz)</text>
<text x="143.4" y="217.7">Ambient Temperature (°C)</text>
</g>
<g font-size="2.1">
<text x="24.9" y="34.6">A</text>
<text x="43.1" y="34.6">L</text>
<text x="95" y="34.6">S</text>
</g>
<g font-size="1.4">
<text x="100.5" y="90.5">G010</text>
<text x="189.7" y="90.5">G008</text>
<text x="100.5" y="154.6">G070</text>
<text x="189.7" y="154.6">G009</text>
<text x="100.5" y="218.7">G064</text>
<text x="189.7" y="218.7">G013</text>
</g>
</svg>
